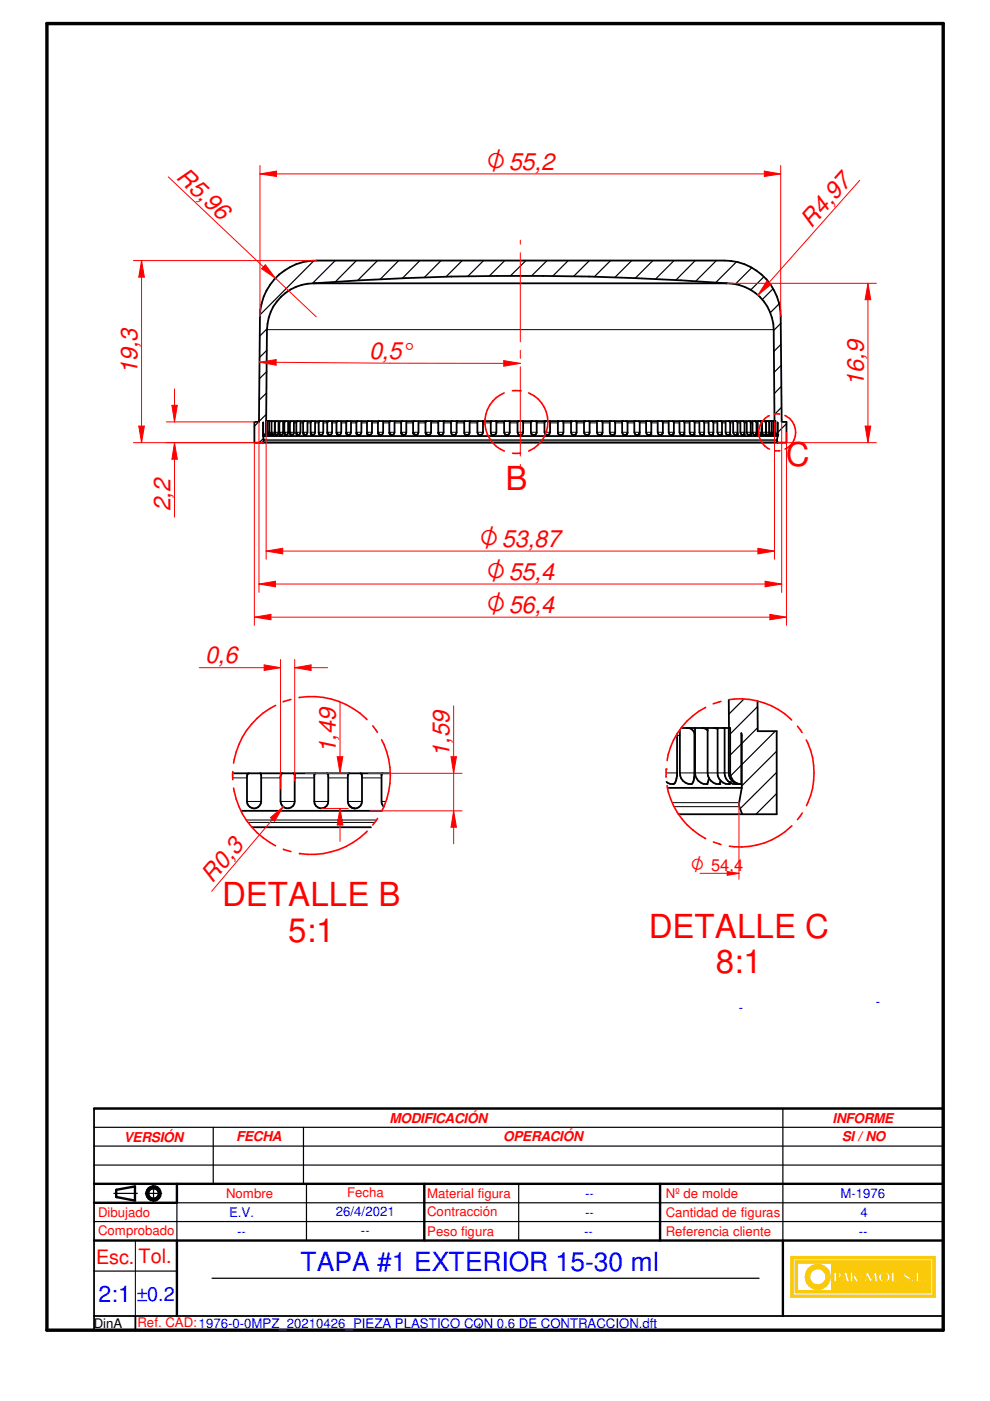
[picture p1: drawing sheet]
<svg xmlns="http://www.w3.org/2000/svg" width="210mm" height="297mm" viewBox="0 0 210 297" stroke-linecap="round" stroke-linejoin="round" font-family="sans-serif">
<path d="M9.9 5h190.1v277h-190.1z" fill="none" stroke="#000" stroke-width=".72"/>
<g fill="none" stroke="#000" stroke-width=".51">
<path d="M19.9 255h17.6M19.9 251h180.1M24.6 252.3v1.5M28.6 251.5v3.1M140 251v12M19.9 263h180.1M166 263v16"/>
<circle cx="32.5" cy="253" r="1.5"/>
<circle cx="32.6" cy="253" r="1.14"/>
</g>
<path d="M19.9 235v47h180.1v-47M19.9 279h180.1M28.7 279v3" fill="none" stroke="#000" stroke-width=".38"/>
<g fill="none" stroke="#000" stroke-width=".25">
<path d="M45.2 239v12M64.3 239v12M166 235v28M19.9 247h180.1M19.9 259h180.1M24.1 253h5M30.8 253h3.5M32.6 251.3v3.5M37.5 255v8M65 251v12M110 251v12M19.9 269.5h17.6"/>
<path d="M45 271h116"/>
</g>
<g fill="#faca0a">
<path d="M167.7 266.4v8.6h30.5v-8.6zM168.1 266.9h29.7v7.7h-29.7z" fill-rule="evenodd"/>
<path d="M168.6 267.3v6.8h28.7v-6.8zM193.1 271.5a.3 .3 0 0 1 .6 0 .3 .3 0 0 1-.6 0zM194.2 269.7h.6v1.9h.8v.2h-1.4zM195.9 271.4l.4-.1v.4l-.3 .1zM169.1 267.8h7.2v5.8h-7.2zM176.8 269.7h.8a.61 .61 0 0 1 .8 .5 .61 .61 0 0 1-.6 .7h-.4v.9h-.6zM179 269.7h.5l.6 2.1h-.6l-.1-.4h-.6l-.2 .4h-.2zM180.3 269.7h.5v.9l.8-.9h.3l-.5 .7 .7 1.4h-.7l-.5-.9-.1 .9h-.5zM182.2 270.6h.8v.2h-.8zM183.7 269.7h.3l.7 1.4 .8-1.4h.3l.3 2.1h-.6l-.1-1.2-.7 1.2h-.2l-.6-1.2-.2 1.2h-.4zM186.4 270.2a1.19 1.19 0 0 1 1.7-.4 1.19 1.19 0 0 1 .3 1.7 1.2 1.2 0 0 1-1.5 .2 1.2 1.2 0 0 1-.5-1.5zM189 269.7h.6v1.9h.8v.2h-1.4zM191.6 270a.73 .73 0 0 1 .8-.3 .73 .73 0 0 1 .6 .6l-.3 .1a.35 .35 0 0 0-.3-.5 .35 .35 0 0 0-.4 .4l.3 .1a.74 .74 0 0 1 .6 1.1 .74 .74 0 0 1-1.2 .1l-.1-.5h.2v.3a.35 .35 0 0 0 .5 .2 .35 .35 0 0 0 .1-.5 .88 .88 0 0 1-.8-1.1z" fill-rule="evenodd"/>
</g>
<g fill="none" stroke="#faca0a" stroke-width=".25">
<path d="M176.8 269.7h.8a.63 .63 0 0 1 .7 .3 .63 .63 0 0 1 0 .8l-.9 .1v.9h-.6zM179 269.7h.5l.6 2.1h-.6l-.1-.4h-.6l-.2 .4h-.2zM180.3 269.7h.5v.9l.8-.9h.3l-.5 .7 .7 1.4h-.7l-.5-.9-.1 .9h-.5zM183.7 269.7h.3l.7 1.4 .8-1.4h.3l.3 2.1h-.6l-.1-1.2-.7 1.2h-.2l-.6-1.2-.2 1.2h-.4zM186.4 270.2a1.19 1.19 0 0 1 1.7-.4 1.19 1.19 0 0 1 .3 1.7 1.2 1.2 0 0 1-1.5 .2 1.2 1.2 0 0 1-.5-1.5zM191.8 271.3h.1M192.2 271.7l-.4-.3v-.3h-.2a.73 .73 0 0 0 .4 .7 .73 .73 0 0 0 .8-.1M192.2 271.7h.1M192.2 269.7l-.4 .2-.2 .4a1.24 1.24 0 0 0 .9 1l.1 .1M192.3 269.7h.1M192.3 269.7l.6 .3 .1 .3-.3 .1a.35 .35 0 0 0-.3-.5 .35 .35 0 0 0-.4 .4l1 .6-.2 .8M192.3 270.4h.1"/>
<path d="M192.6 271.4h.1M192.6 271.4l-.4 .3M192.8 271.7h.1"/>
</g>
<path d="M171.3 269.1a2.65 2.65 0 0 1 2.9-.9 2.65 2.65 0 0 1 1.8 2.4h-.9a1.75 1.75 0 0 0-2.6-1.4 1.75 1.75 0 0 0 0 3 1.75 1.75 0 0 0 2.6-1.4h.9a2.66 2.66 0 0 1-3.6 2.4 2.66 2.66 0 0 1-1.1-4.1z" fill-rule="evenodd" fill="#faca0a"/>
<path d="M171.5 268.9a2.65 2.65 0 0 1 2.8-.7 2.65 2.65 0 0 1 1.7 2.4h-.9a1.74 1.74 0 0 0-2.6-1.4 1.74 1.74 0 0 0 0 3 1.74 1.74 0 0 0 2.6-1.4h.9a2.65 2.65 0 0 1-3.7 2.3 2.65 2.65 0 0 1-.8-4.2z" fill="none" stroke="#faca0a" stroke-width=".25"/>
<path d="M177.4 270l.4 .2v.4l-.3 .2h-.1z" fill-rule="evenodd" fill="#faca0a"/>
<path d="M177.4 270l.4 .2v.4l-.3 .2h-.1z" fill="none" stroke="#faca0a" stroke-width=".25"/>
<path d="M179.1 270.3l.2 .8h-.5z" fill="#faca0a"/>
<path d="M179.1 270.3l.2 .8h-.5z" fill="none" stroke="#faca0a" stroke-width=".25"/>
<path d="M187.1 270.2a.65 .65 0 0 1 .8-.1 .65 .65 0 0 1 .3 .7 .68 .68 0 0 1-.7 .9 .68 .68 0 0 1-.6-.9z" fill-rule="evenodd" fill="#faca0a"/>
<g fill="none" stroke="#faca0a" stroke-width=".25">
<path d="M167.7 266.4h30.5v8.6h-30.5zM168.1 266.9h29.7v7.7h-29.7zM168.6 267.3h28.7v6.8h-28.7zM169.1 267.8h7.2v5.8h-7.2zM182.2 270.6h.8v.2h-.8zM187.2 270l.3-.1a.9 .9 0 0 1 .6 .9 .9 .9 0 0 1-.6 .9 .96 .96 0 0 1-.3-1.7zM189 269.7h.6v1.9h.8v.2h-1.4zM194.2 269.7h.6v1.9h.8v.2h-1.4zM195.9 271.4l.4-.1v.4l-.3 .1z"/>
<circle cx="193.4" cy="271.5" r=".27"/>
</g>
<path d="M19.9 235h180.1M24.6 253.8l4 .8M28.6 251.5l-4 .8M37.5 251v4M90 251v12M37.5 263v16" fill="none" stroke="#000" stroke-width=".51"/>
<g fill="none" stroke="#000" stroke-width=".25">
<path d="M66.5 55.3l-11.3 11.4M71.1 55.2l-4.8 4.9M75.6 55.2l-4.5 4.6M80.1 55.2l-4.2 4.2M84.5 55.2l-3.9 4M89 55.2l-3.7 3.8M93.5 55.2l-3.5 3.6M98 55.2l-3.4 3.5M102.5 55.2l-3.3 3.4M107 55.2l-3.2 3.3M111.5 55.2l-3.3 3.3M116 55.2l-3.3 3.3"/>
<path d="M120.5 55.2l-3.3 3.3M125 55.2l-3.4 3.4M129.5 55.2l-3.5 3.5M133.9 55.2l-3.5 3.6M138.4 55.2l-3.7 3.8M142.9 55.2l-3.9 3.9M147.4 55.2l-4.1 4.2M151.9 55.2l-4.4 4.4M156.1 55.5l-4.3 4.4M159.4 56.8l-3.5 3.4M162 58.7l-2.8 2.8M56.6 78.8l-1.6 1.5"/>
<path d="M56.6 74.3l-1.6 1.5M56.6 69.7l-1.5 1.5M163.9 61.2l-2.3 2.3M165.2 64.4l-1.9 1.9M165.6 68.5l-1.6 1.6M165.6 73l-1.5 1.5M165.6 77.5l-1.5 1.5M54.8 89.4l-.9 1M55.9 92.9l-1 1M56.5 87.8l-1.6 1.6M56.5 83.3l-1.6 1.5M164.8 91.7l-.3 .4"/>
<path d="M165.7 81.9l-1.5 1.5M165.7 86.4l-1.5 1.5M166.8 89.8l-1.9 1.9M19.9 239h180.1M19.9 235h180.1M45.2 235h.1M64.3 235h.1M19.9 243h180.1M37.5 255h162.5"/>
</g>
<g fill="none" stroke="#000" stroke-width=".21">
<path d="M56.6 69.9h107.4M55.9 93.5h108.9M55.9 93.3h108.8M56.4 91.7h2.7M59.1 89.7h.1M59.2 91.7h.8M60 89.7h.3M60.3 91.7h.8M61.1 89.7h.4M61.5 91.7h.8M62.3 89.7h.5M62.8 91.7h.9"/>
<path d="M63.7 89.7h.6M64.3 91.7h.9M65.2 89.7h.7M65.9 91.7h.9M66.8 89.7h.8M67.6 91.7h.9M68.5 89.7h.9M69.4 91.7h1M70.4 89.7h.9M71.3 91.7h1M72.3 89.7h1.1M73.4 91.7h1"/>
<path d="M74.4 89.7h1.2M75.6 91.7h1M76.6 89.7h1.2M77.8 91.7h1.1M78.9 89.7h1.2M80.1 91.7h1.1M81.2 89.7h1.3M82.5 91.7h1.2M83.7 89.7h1.3M85 91.7h1.1M86.1 89.7h1.5M87.6 91.7h1.1"/>
<path d="M88.7 89.7h1.5M90.2 91.7h1.2M91.4 89.7h1.5M92.9 91.7h1.2M94.1 89.7h1.5M95.6 91.7h1.2M96.8 89.7h1.6M98.4 91.7h1.2M99.6 89.7h1.6M101.2 91.7h1.2M102.4 89.7h1.7M104.1 91.7h1.1"/>
<path d="M105.2 89.7h1.7M106.9 91.7h1.2M108.1 89.7h1.6M109.7 91.7h1.2M110.9 89.7h1.7M112.6 91.7h1.2M113.8 89.7h1.6M115.4 91.7h1.2M116.6 89.7h1.7M118.3 91.7h1.2M119.5 89.7h1.6M121.1 91.7h1.2"/>
<path d="M122.3 89.7h1.5M123.8 91.7h1.2M125 89.7h1.6M126.6 91.7h1.2M127.8 89.7h1.5M129.3 91.7h1.1M130.4 89.7h1.5M131.9 91.7h1.2M133.1 89.7h1.4M134.5 91.7h1.1M135.6 89.7h1.4M137 91.7h1.1"/>
<path d="M138.1 89.7h1.3M139.4 91.7h1.1M140.5 89.7h1.3M141.8 91.7h1.1M142.9 89.7h1.2M144.1 91.7h1M145.1 89.7h1.1M146.2 91.7h1.1M147.3 89.7h1M148.3 91.7h1M149.3 89.7h.9M150.2 91.7h1.1"/>
<path d="M151.3 89.7h.8M152.1 91.7h1M153.1 89.7h.7M153.8 91.7h1M154.8 89.7h.6M155.4 91.7h1M156.4 89.7h.6M157 91.7h.9M157.9 89.7h.4M158.3 91.7h.9M159.2 89.7h.4M159.6 91.7h.8"/>
<path d="M160.4 89.7h.3M160.7 91.7h.8M161.5 89.7h.1M161.6 91.7h2.6M28.7 263v16"/>
</g>
<g fill="none" stroke="#000" stroke-width=".38">
<path d="M58.2 59.2a12 12 0 0 1 8.9-4h86.5a11.9 11.9 0 0 1 11.9 11.9l.2 22.3h1.1v4.5h-112.9v-4.5h1l.2-22.3a11.8 11.8 0 0 1 3.1-7.9zM66.5 60.1h87.6M154.1 60.1a9.9 9.9 0 0 1 9.9 9.8l.2 19.4M154.1 60.1a607.5 607.5 0 0 0-88.9 .1 10 10 0 0 0-8.6 9.7l-.2 19.4M55.8 92.5h109.1M55.8 89.6v2.9M55.8 92.5l.1 .8-.1 .6M56.4 89.3v2.4l-.3 .5h-.3M56.4 89.3h107.8M56.5 89.3v2.4l-.3 .5M56.7 89.3v2.4l-.3 .5h-.5M56.9 92.1v.1"/>
<path d="M57.1 89.3v2.4l-.3 .5h-.3M57.3 89.3h-.2M57.5 91.9l-.2 .3h-.3M57.5 92v.1M57.6 89.3l-.1 2.6M57.6 92.1v.1M57.9 89.3l-.3 .1M58.3 89.3v2.4l-.3 .5h-.3M58.7 89.3l-.4 .3 .1 2.6M59.1 89.3v2.4l-.3 .5h-.3M59.6 89.3l-.4 .3 .1 2.6M60 89.3v2.4l-.3 .5h-.3"/>
<path d="M60.4 92.1v.1M60.7 89.3l-.4 .3v2.5M61.1 89.3l-.1 2.6-.5 .3M61.6 92.1v.1M61.8 89.3l-.3 .3 .1 2.5M62.3 89.3v2.6l-.6 .3M62.9 92.1v.1M63.1 89.3l-.3 .3 .1 2.5M63.7 89.3v2.4l-.3 .5h-.4M64.4 92.1v.1M64.5 89.3l-.2 .3v2.5M65.2 89.3v2.4l-.3 .5h-.4"/>
<path d="M66 92.1v.1M66.1 92.2h.1M66.1 89.3l-.2 .3 .1 2.5M66.8 89.3v2.4l-.3 .5h-.3M67.8 92.2h.1M67.8 89.3l-.2 .3v2.2l.2 .4M68.5 89.3v2.4l-.3 .5h-.3M69.6 89.3l-.2 .3 .1 2.5M70.4 89.3l-.1 2.6-.2 .3-.5-.1M71.4 91.8l.1 .3M71.5 92.1l.2 .1M71.6 89.3l-.3 .3v2.1"/>
<path d="M72.3 89.3v2.4l-.2 .5h-.3M73.6 89.3l-.2 .3v2.2l.3 .4M74.4 89.3v2.4l-.3 .5h-.4M75.8 89.3l-.2 .3v2.3l.3 .3M76.6 89.3v2.4l-.3 .5h-.3M78 89.3l-.2 .3v2.3l.3 .3a.58 .58 0 0 0 .8-.5v-2.4M80.3 89.3l-.2 .3v2.2l.2 .3M81.2 89.3v2.4a.57 .57 0 0 1-.3 .5 .57 .57 0 0 1-.6-.1M82.7 89.3l-.2 .3v2.2l.2 .3M83.7 89.3v2.4a.57 .57 0 0 1-.4 .5 .57 .57 0 0 1-.6-.1M85.2 89.3l-.2 .3v2.2l.2 .3M86.1 89.3v2.6l-.2 .3-.7-.1"/>
<path d="M87.6 91.8l.2 .3M87.8 89.3l-.2 .3v2.1M88.7 89.3v2.4a.57 .57 0 0 1-.3 .5 .57 .57 0 0 1-.6-.1M90.3 91.8l.1 .3M90.4 89.3l-.2 .3v2.1M91.4 89.3v2.4a.6 .6 0 0 1-.3 .5 .6 .6 0 0 1-.7-.1M93 89.3l-.1 .1v2.4a.58 .58 0 0 0 .7 .5 .58 .58 0 0 0 .5-.6v-2.4M95.8 89.3l-.2 .3v2.1a.59 .59 0 0 0 .6 .5 .59 .59 0 0 0 .6-.5v-2.4M98.5 89.3v2.6a.59 .59 0 0 0 .6 .3 .59 .59 0 0 0 .5-.5v-2.4M101.3 89.3l-.1 2.4a.59 .59 0 0 0 .6 .5 .59 .59 0 0 0 .6-.5v-2.3M102.4 89.3v.1M104.1 89.3v2.4l.2 .5h.5l.3-.2 .1-.3v-2.3"/>
<path d="M105.2 89.3v.1M107 89.3l-.1 2.4a.59 .59 0 0 0 .6 .5 .59 .59 0 0 0 .6-.5v-2.3M108 89.3l.1 .1M109.8 89.3l-.1 2.4a.59 .59 0 0 0 .6 .5 .59 .59 0 0 0 .6-.5v-2.4M112.6 89.3v2.4a.61 .61 0 0 0 .6 .5 .61 .61 0 0 0 .6-.5l-.1-2.4M115.5 89.3l-.1 .1M116.5 89.3l.1 2.4-.4 .5h-.3l-.3-.2-.2-.3v-2.3M118.3 89.3v2.6a.62 .62 0 0 0 .7 .3 .62 .62 0 0 0 .5-.5v-2.1l-.2-.3M121.1 89.3v2.4a.59 .59 0 0 0 .6 .5 .59 .59 0 0 0 .6-.5v-2.1l-.2-.3M123.9 89.3l-.1 2.4a.64 .64 0 0 0 1 .5l.2-.5v-2.3l-.1-.1M126.6 89.3v2.4l.3 .5h.4M127.6 89.3l.2 .3v2.1l-.2 .3-.3 .2"/>
<path d="M129.3 89.3v2.4l.3 .5h.3M130.3 89.3l.1 .3v2.2l-.1 .3-.4 .1M131.9 89.3v2.4l.3 .5h.4M132.9 89.3l.2 .3v2.2l-.5 .4M134.5 89.3l.1 2.6a.57 .57 0 0 0 .8 .3M135.4 89.3l.2 .3v2.1l-.2 .4M137 89.3v2.4l.3 .5h.4M137.9 92.2h-.2M137.9 89.3l.2 .1v2.5l-.2 .2M139.4 89.3v2.4l.3 .5h.3M140.3 89.3l.2 .3v2.1l-.1 .4-.3 .1M141.8 89.3v2.4l.3 .5h.4"/>
<path d="M142.6 92.2h-.1M142.7 89.3l.2 .3v2.2l-.3 .4M144.1 89.3v2.4l.3 .5h.3M144.9 89.3l.2 .3v2.2l-.2 .3M144.9 92.2h-.2M146.2 89.3v2.4l.3 .5h.3M147 89.3l.3 .3v2.1l-.2 .4M147.1 92.2h-.2M148.3 89.3v2.4l.3 .5h.3M149.1 89.3l.2 .3v2.2l-.2 .4M149.1 92.2h-.1M150.2 89.3v2.4l.3 .5h.4"/>
<path d="M151 89.3l.3 .3v2.2l-.3 .4M152.1 89.3v2.4l.3 .5h.3M152.8 89.3l.3 .3v2.3l-.1 .2M152.9 92.2h-.1M153.8 89.3v2.4l.3 .5h.3M154.6 89.3l.2 .3-.1 2.5M154.6 92.2h-.1M155.4 89.3v2.4l.4 .5h.3M156.1 89.3l.3 .3-.1 2.5M156.3 92.2h-.1M157 89.3v2.4l.3 .5h.3M157.6 89.3l.3 .3v2.2l-.2 .3"/>
<path d="M157.7 92.2h-.1M158.3 89.3v2.4l.3 .5h.3M158.8 89.3l.4 .3-.1 2.5M159.6 89.3v2.4l.3 .5h.2M160 89.3l.4 .3-.1 2.5M160.7 89.3v2.4l.3 .5h.2M161 89.3l.5 .3-.1 2.5M161.6 89.3v2.4l.3 .5h.3M162 89.3l.4 .3M162.4 89.3l-.1 2.8M162.4 91.7l.3 .5h.3M162.8 89.3l.3 .1"/>
<path d="M163.1 89.3v2.4l.3 .5h.3M163.1 92v.1M163.4 89.3h.2M163.6 89.3v2.4l.3 .5h.3M164 89.3v2.4l.3 .5h.2M164.2 89.3v2.4l.3 .5M164.3 89.3v2.4l.2 .5M164.5 92.2h.3v-2.6l.1 2.9M164.9 92.5l-.2 .8 .2 .6"/>
</g>
<g fill="#000">
<circle cx="56.1" cy="92.2" r=".19"/>
<circle cx="56.4" cy="92.2" r=".19"/>
<circle cx="56.4" cy="89.3" r=".19"/>
<circle cx="56.5" cy="92.2" r=".19"/>
<circle cx="56.9" cy="92.1" r=".19"/>
<circle cx="56.9" cy="92.2" r=".19"/>
<circle cx="57" cy="92.2" r=".19"/>
<circle cx="57.5" cy="92" r=".19"/>
<circle cx="57.5" cy="91.9" r=".19"/>
<circle cx="57.6" cy="92.1" r=".19"/>
<circle cx="57.6" cy="92.2" r=".19"/>
<circle cx="57.7" cy="92.2" r=".19"/>
<circle cx="58.3" cy="91.8" r=".19"/>
<circle cx="58.3" cy="92.1" r=".19"/>
<circle cx="58.4" cy="92.2" r=".19"/>
<circle cx="58.5" cy="92.2" r=".19"/>
<circle cx="59.2" cy="91.8" r=".19"/>
<circle cx="59.3" cy="92.1" r=".19"/>
<circle cx="59.4" cy="92.2" r=".19"/>
<circle cx="60.3" cy="91.8" r=".19"/>
<circle cx="60.4" cy="92.1" r=".19"/>
<circle cx="60.4" cy="92.2" r=".19"/>
<circle cx="60.5" cy="92.2" r=".19"/>
<circle cx="61.5" cy="91.8" r=".19"/>
<circle cx="61.6" cy="92.1" r=".19"/>
<circle cx="61.6" cy="92.2" r=".19"/>
<circle cx="61.7" cy="92.2" r=".19"/>
<circle cx="62.8" cy="91.8" r=".19"/>
<circle cx="62.9" cy="92.1" r=".19"/>
<circle cx="63" cy="92.2" r=".19"/>
<circle cx="64.3" cy="91.8" r=".19"/>
<circle cx="64.4" cy="92.1" r=".19"/>
<circle cx="64.5" cy="92.2" r=".19"/>
<circle cx="65.9" cy="91.8" r=".19"/>
<circle cx="66" cy="92.1" r=".19"/>
<circle cx="66.1" cy="92.2" r=".19"/>
<circle cx="66.2" cy="92.2" r=".19"/>
<circle cx="67.6" cy="91.8" r=".19"/>
<circle cx="67.8" cy="92.2" r=".19"/>
<circle cx="67.9" cy="92.2" r=".19"/>
<circle cx="69.4" cy="91.8" r=".19"/>
<circle cx="69.6" cy="92.1" r=".19"/>
<circle cx="69.7" cy="92.2" r=".19"/>
<circle cx="71.4" cy="91.8" r=".19"/>
<circle cx="71.5" cy="92.1" r=".19"/>
<circle cx="71.8" cy="92.2" r=".19"/>
<circle cx="73.4" cy="91.8" r=".19"/>
<circle cx="73.7" cy="92.2" r=".19"/>
<circle cx="75.6" cy="91.8" r=".19"/>
<circle cx="76" cy="92.2" r=".19"/>
<circle cx="77.8" cy="91.8" r=".19"/>
<circle cx="80.1" cy="91.8" r=".19"/>
<circle cx="80.3" cy="92.1" r=".19"/>
<circle cx="82.5" cy="91.8" r=".19"/>
<circle cx="82.7" cy="92.1" r=".19"/>
<circle cx="85" cy="91.8" r=".19"/>
<circle cx="85.2" cy="92.1" r=".19"/>
<circle cx="87.6" cy="91.8" r=".19"/>
<circle cx="87.8" cy="92.1" r=".19"/>
<circle cx="90.3" cy="91.8" r=".19"/>
<circle cx="90.4" cy="92.1" r=".19"/>
<circle cx="91.4" cy="89.3" r=".19"/>
<circle cx="92.9" cy="91.8" r=".19"/>
<circle cx="94.1" cy="89.3" r=".19"/>
<circle cx="96.8" cy="89.4" r=".19"/>
<circle cx="96.8" cy="89.3" r=".19"/>
<circle cx="99.6" cy="89.3" r=".19"/>
<circle cx="99.6" cy="89.4" r=".19"/>
<circle cx="102.4" cy="89.3" r=".19"/>
<circle cx="102.4" cy="89.4" r=".19"/>
<circle cx="105.2" cy="89.4" r=".19"/>
<circle cx="107" cy="89.3" r=".19"/>
<circle cx="108.1" cy="89.4" r=".19"/>
<circle cx="109.9" cy="89.3" r=".19"/>
<circle cx="112.6" cy="89.4" r=".19"/>
<circle cx="112.7" cy="89.3" r=".19"/>
<circle cx="115.4" cy="89.4" r=".19"/>
<circle cx="115.5" cy="89.3" r=".19"/>
<circle cx="118.3" cy="89.4" r=".19"/>
<circle cx="121.1" cy="89.4" r=".19"/>
<circle cx="123.8" cy="89.4" r=".19"/>
<circle cx="123.9" cy="89.3" r=".19"/>
<circle cx="126.6" cy="89.3" r=".19"/>
<circle cx="127.3" cy="92.2" r=".19"/>
<circle cx="129.3" cy="89.3" r=".19"/>
<circle cx="129.9" cy="92.2" r=".19"/>
<circle cx="131.9" cy="89.3" r=".19"/>
<circle cx="132" cy="89.3" r=".19"/>
<circle cx="132.6" cy="92.2" r=".19"/>
<circle cx="134.5" cy="89.3" r=".19"/>
<circle cx="135.1" cy="92.2" r=".19"/>
<circle cx="135.4" cy="92.1" r=".19"/>
<circle cx="137" cy="89.3" r=".19"/>
<circle cx="137.7" cy="92.2" r=".19"/>
<circle cx="137.9" cy="92.1" r=".19"/>
<circle cx="139.4" cy="89.3" r=".19"/>
<circle cx="140.1" cy="92.2" r=".19"/>
<circle cx="141.8" cy="89.3" r=".19"/>
<circle cx="142.5" cy="92.2" r=".19"/>
<circle cx="142.6" cy="92.2" r=".19"/>
<circle cx="144.7" cy="92.2" r=".19"/>
<circle cx="144.9" cy="92.1" r=".19"/>
<circle cx="146.9" cy="92.2" r=".19"/>
<circle cx="147.1" cy="92.1" r=".19"/>
<circle cx="148.9" cy="92.2" r=".19"/>
<circle cx="149" cy="92.2" r=".19"/>
<circle cx="149.1" cy="92.2" r=".19"/>
<circle cx="150.9" cy="92.2" r=".19"/>
<circle cx="151" cy="92.2" r=".19"/>
<circle cx="152.7" cy="92.2" r=".19"/>
<circle cx="152.8" cy="92.2" r=".19"/>
<circle cx="152.9" cy="92.2" r=".19"/>
<circle cx="153" cy="92.1" r=".19"/>
<circle cx="154.5" cy="92.2" r=".19"/>
<circle cx="154.6" cy="92.2" r=".19"/>
<circle cx="154.7" cy="92.1" r=".19"/>
<circle cx="156.1" cy="92.2" r=".19"/>
<circle cx="156.2" cy="92.2" r=".19"/>
<circle cx="156.3" cy="92.1" r=".19"/>
<circle cx="157.6" cy="92.2" r=".19"/>
<circle cx="157.7" cy="92.1" r=".19"/>
<circle cx="159" cy="92.2" r=".19"/>
<circle cx="159.1" cy="92.1" r=".19"/>
<circle cx="160.2" cy="92.2" r=".19"/>
<circle cx="160.3" cy="92.2" r=".19"/>
<circle cx="160.3" cy="92.1" r=".19"/>
<circle cx="161.2" cy="92.2" r=".19"/>
<circle cx="161.3" cy="92.2" r=".19"/>
<circle cx="161.4" cy="92.1" r=".19"/>
<circle cx="162.2" cy="92.2" r=".19"/>
<circle cx="162.3" cy="92.2" r=".19"/>
<circle cx="162.3" cy="92.1" r=".19"/>
<circle cx="163" cy="92.2" r=".19"/>
<circle cx="163.1" cy="92.2" r=".19"/>
<circle cx="163.1" cy="92.1" r=".19"/>
<circle cx="163.2" cy="91.9" r=".19"/>
<circle cx="163.2" cy="92" r=".19"/>
<circle cx="163.7" cy="92.2" r=".19"/>
<circle cx="163.7" cy="92.1" r=".19"/>
<circle cx="164.2" cy="92.2" r=".19"/>
<circle cx="164.3" cy="92.2" r=".19"/>
<circle cx="164.3" cy="89.3" r=".19"/>
<circle cx="164.5" cy="92.2" r=".19"/>
<circle cx="164.6" cy="92.2" r=".19"/>
<circle cx="164.8" cy="92.2" r=".19"/>
</g>
<path d="M28.3 55.2h38.8M30 55.2l.6 3.6h-1.2zM28.3 93.9h27.5" fill="none" stroke="#f00" stroke-width=".21"/>
<path d="M30 55.2l.6 3.6h-1.2z" fill="#f00"/>
<path d="M29.4 90.3h1.2l-.6 3.6z" fill="none" stroke="#f00" stroke-width=".21"/>
<path d="M29.4 90.3h1.2l-.6 3.6z" fill="#f00"/>
<path d="M30 55.2v38.7M110.3 50.9v.9M110.3 53.6v18.9M110.3 74.3v1.7M110.3 77.8v18.9M35.3 93.9h20.5M35.3 89.4h18.6M37 93.9l.6 3.5h-1.2zM110.3 98.5v.8" fill="none" stroke="#f00" stroke-width=".21"/>
<path d="M37 93.9l.6 3.5h-1.2z" fill="#f00"/>
<path d="M36.4 85.9h1.2l-.6 3.5z" fill="none" stroke="#f00" stroke-width=".21"/>
<path d="M36.4 85.9h1.2l-.6 3.5z" fill="#f00"/>
<path d="M182.3 38.2l-21.6 24.4M162.6 59.6l.8 .7-2.7 2.3zM37 82.5v6.9M37 93.9v15.7" fill="none" stroke="#f00" stroke-width=".21"/>
<path d="M162.6 59.6l.8 .7-2.7 2.3z" fill="#f00"/>
<path d="M49.3 164h33.4M51.1 171.9h29.9M52.8 164a.54 .54 0 0 0-.4 .6v5.3a1.5 1.5 0 0 0 1.5 1.5 1.5 1.5 0 0 0 1.5-1.5v-5.7l-.3-.2M53.4 175.4h25.3M59.9 164l-.3 .1-.1 .5v5.3a1.5 1.5 0 0 0 1.5 1.5 1.5 1.5 0 0 0 1.5-1.5v-5.6l-.3-.3M67 164l-.3 .1-.1 .2v5.6a1.48 1.48 0 0 0 1.5 1.5 1.48 1.48 0 0 0 1.5-1.5v-5.6v-.2l-.3-.1M74.1 164a.4 .4 0 0 0-.4 .5v5.4l.3 .8 .3 .3M74.3 171.1l1 .3M76.4 164l.3 .1 .1 .5v5.3a1.48 1.48 0 0 1-.9 1.4 1.48 1.48 0 0 1-1.6-.3M81.2 164l-.3 .1v5.8v.5l.5 .6" fill="none" stroke="#000" stroke-width=".38"/>
<path d="M49.3 164.9h3.1M52.2 173.9h27.6M52.4 169.9h3M52.6 174.4h26.9M55.4 164.9h4.1M59.5 169.9h3M62.5 164.9h4.1M66.6 169.9h3M69.6 164.9h4.1M73.7 169.9h3.1M76.8 164.9h4.1M80.9 169.9h.9" fill="none" stroke="#000" stroke-width=".21"/>
<path d="M77.9 176.2a16.6 16.6 0 0 1-14.4 4.8M80.1 173.5l-1.1 1.4M82.8 164.4a16.4 16.4 0 0 1-1.9 7.6" fill="none" stroke="#f00" stroke-width=".34"/>
<circle cx="63.5" cy="181" r=".17" fill="#f00"/>
<path d="M58.4 149.6a16.3 16.3 0 0 0-8.9 12.2M61.7 148.3l-1.7 .5M63.4 147.9a16.4 16.4 0 0 1 14.4 4.7M79 153.9l1 1.4M80.9 156.8a15.7 15.7 0 0 1 1.9 7.6M49.4 163.6v1.7M49.5 167.1a16.5 16.5 0 0 0 8.9 12.2M60.1 180l1.6 .6" fill="none" stroke="#f00" stroke-width=".34"/>
<path d="M56.4 89.3v29.3M164.2 89.3v29.3M56.4 116.8l3.5-.6v1.2z" fill="none" stroke="#f00" stroke-width=".21"/>
<path d="M56.4 116.8l3.5-.6v1.2z" fill="#f00"/>
<path d="M160.7 116.2l3.5 .6-3.5 .6z" fill="none" stroke="#f00" stroke-width=".21"/>
<path d="M160.7 116.2l3.5 .6-3.5 .6z" fill="#f00"/>
<path d="M54.9 89.4v36.2M165.7 89.4v36.2M56.4 116.8h107.8M54.9 123.8l3.5-.6v1.2z" fill="none" stroke="#f00" stroke-width=".21"/>
<path d="M54.9 123.8l3.5-.6v1.2z" fill="#f00"/>
<path d="M162.2 123.2l3.5 .6-3.5 .6z" fill="none" stroke="#f00" stroke-width=".21"/>
<path d="M162.2 123.2l3.5 .6-3.5 .6z" fill="#f00"/>
<path d="M53.9 93.9v38.7M166.8 91.7v40.9M54.9 123.8h110.8M163.2 130.3l3.6 .6-3.6 .5z" fill="none" stroke="#f00" stroke-width=".21"/>
<path d="M163.2 130.3l3.6 .6-3.6 .5z" fill="#f00"/>
<path d="M53.9 130.9l3.5-.6v1.1z" fill="none" stroke="#f00" stroke-width=".21"/>
<path d="M53.9 130.9l3.5-.6v1.1z" fill="#f00"/>
<path d="M53.9 130.9h112.9M64.8 164h9M68.1 171.4h5.7M71.5 160.4h1.2l-.6 3.6z" fill="none" stroke="#f00" stroke-width=".21"/>
<path d="M71.5 160.4h1.2l-.6 3.6z" fill="#f00"/>
<path d="M72.1 171.4l.6 3.5h-1.2z" fill="none" stroke="#f00" stroke-width=".21"/>
<path d="M72.1 171.4l.6 3.5h-1.2z" fill="#f00"/>
<path d="M59.5 139.8v27.5M62.5 139.8v25.8M56 141l3.5 .6-3.5 .6zM72.1 148.9v15.1M72.1 171.4v7" fill="none" stroke="#f00" stroke-width=".21"/>
<path d="M56 141l3.5 .6-3.5 .6z" fill="#f00"/>
<path d="M62.5 141.6l3.5-.6v1.2z" fill="none" stroke="#f00" stroke-width=".21"/>
<path d="M62.5 141.6l3.5-.6v1.2z" fill="#f00"/>
<path d="M42.2 141.6h17.3M62.5 141.6h7M57.3 173.4l2.7-2.3-1.8 3zM60 171.1l-15.1 17.9" fill="none" stroke="#f00" stroke-width=".21"/>
<path d="M57.3 173.4l2.7-2.3-1.8 3z" fill="#f00"/>
<path d="M78.1 164h19.9M78.4 171.9h19.6M95.6 160.4h1.2l-.6 3.6z" fill="none" stroke="#f00" stroke-width=".21"/>
<path d="M95.6 160.4h1.2l-.6 3.6z" fill="#f00"/>
<path d="M96.2 171.9l.6 3.5h-1.2z" fill="none" stroke="#f00" stroke-width=".21"/>
<path d="M96.2 171.9l.6 3.5h-1.2z" fill="#f00"/>
<path d="M96.2 149.6v29.3" fill="none" stroke="#f00" stroke-width=".21"/>
<path d="M157.2 157.7l-2.4 2.4M157.7 148.2l-3.1 3.2M160.6 149.8l-5.8 5.8M160.7 154.3l-3.4 3.3M164.4 155l-7.1 7.1M164.7 159.3l-7.4 7.3M157.2 162.2l-2.3 2.3M164.7 163.7l-7.8 7.7M164.7 168.2l-4.4 4.4" fill="none" stroke="#000" stroke-width=".25"/>
<g fill="none" stroke="#000" stroke-width=".38">
<path d="M143.6 155.6v8.7a2.09 2.09 0 0 1-.9 1.9h-.6l-.8-.4M144.4 154.3h10.4v9.6a2.52 2.52 0 0 0 1.8 2.3M145.6 154.3a1.49 1.49 0 0 1 1.6 1.1v8.9l-.1 1.1-.3 .7a1.89 1.89 0 0 1-2.6-1.6l-.1-9.7M147.4 154.3v9.6a2.33 2.33 0 0 0 2.5 2.3l.4-1.3M148.8 154.3l.9 .3 .4 .3M150 154.3v9.6a2.38 2.38 0 0 0 2.4 2.3M151.3 154.3l.8 .2M152.1 154.3v9.6a2.31 2.31 0 0 0 2.4 2.3M153.6 154.3v9.6a2.31 2.31 0 0 0 2.4 2.3M154.5 154.3v9.6a2.35 2.35 0 0 0 2.7 2.3v-10.8l.1 11.6M154.5 148.4l.1 5.9M160.6 148.6l.1 6.4h4v17.6h-20.9"/>
<path d="M141.5 167h15.8M152.8 165.5l-.3 .7M154.7 165.9l-.1 .3M157.3 167l-.6 3.6 .7 2"/>
</g>
<path d="M143.6 155.9h.5M147.2 155.9h.2M157.2 155.9h.1M141.2 163.9h2.4M142.5 170.2h14.2M142.9 171h13.9M144.1 163.9h3.1M147.4 163.9h7.4M156.7 170.1v.4" fill="none" stroke="#000" stroke-width=".21"/>
<g fill="#000">
<circle cx="149.8" cy="166.2" r=".19"/>
<circle cx="152.5" cy="166.2" r=".19"/>
<circle cx="154.6" cy="166.2" r=".19"/>
<circle cx="154.7" cy="165.9" r=".19"/>
<circle cx="156" cy="166.2" r=".19"/>
<circle cx="156.1" cy="166.1" r=".19"/>
<circle cx="156.1" cy="166.2" r=".19"/>
<circle cx="156.9" cy="166.2" r=".19"/>
</g>
<path d="M141.2 163.1v1.7M141.4 166.5a15.7 15.7 0 0 0 8.2 11.3M151.3 178.5l1.6 .6M167.9 175.1a15.5 15.5 0 0 1-13.3 4.3M170.1 172.4l-1 1.4M172.6 163.9a14.6 14.6 0 0 1-1.6 6.9" fill="none" stroke="#f00" stroke-width=".34"/>
<circle cx="141.2" cy="163.1" r=".17" fill="#f00"/>
<path d="M149.6 150a15.5 15.5 0 0 0-8.2 11.2M152.9 148.7l-1.7 .5M154.6 148.3a15.7 15.7 0 0 1 13.3 4.4M169.1 154l1 1.3M170.9 156.9a14.5 14.5 0 0 1 1.7 7" fill="none" stroke="#f00" stroke-width=".34"/>
<path d="M55.1 35.1v32M55.1 36.9l3.5-.6v1.1zM165.5 35.1v32" fill="none" stroke="#f00" stroke-width=".21"/>
<path d="M55.1 36.9l3.5-.6v1.1z" fill="#f00"/>
<path d="M162.1 36.3l3.4 .6-3.4 .5z" fill="none" stroke="#f00" stroke-width=".21"/>
<path d="M162.1 36.3l3.4 .6-3.4 .5z" fill="#f00"/>
<path d="M55.1 36.9h110.4M55 76.8l3.5-.6v1.2z" fill="none" stroke="#f00" stroke-width=".21"/>
<path d="M55 76.8l3.5-.6v1.2z" fill="#f00"/>
<path d="M106.8 76.5l3.5 .5-3.5 .6z" fill="none" stroke="#f00" stroke-width=".21"/>
<path d="M106.8 76.5l3.5 .5-3.5 .6z" fill="#f00"/>
<path d="M55 76.8l55.3 .2M154.1 60.1h31.7M164.9 93.9h20.9M183.4 90.3h1.2l-.6 3.6z" fill="none" stroke="#f00" stroke-width=".21"/>
<path d="M183.4 90.3h1.2l-.6 3.6z" fill="#f00"/>
<path d="M184 60.1l.6 3.4h-1.2z" fill="none" stroke="#f00" stroke-width=".21"/>
<path d="M184 60.1l.6 3.4h-1.2z" fill="#f00"/>
<path d="M35.7 37.5l31.4 29.7M56.3 56.1l2.1 2.9-2.9-2zM184 60.1v33.8" fill="none" stroke="#f00" stroke-width=".21"/>
<path d="M56.3 56.1l2.1 2.9-2.9-2z" fill="#f00"/>
<path d="M156.7 170.1v16.3M154.2 184.8l2.5 .4-2.5 .4z" fill="none" stroke="#f00" stroke-width=".21"/>
<path d="M154.2 184.8l2.5 .4-2.5 .4z" fill="#f00"/>
<path d="M148.4 185.2h8.3" fill="none" stroke="#f00" stroke-width=".21"/>
<path d="M106.9 83.3a6.7 6.7 0 0 0-4.1 6.2 6.7 6.7 0 0 0 4.1 6.1M108.6 82.8h1.7M108.7 96.1h1.7M116.2 89.4a6.6 6.6 0 0 1-4.1 6.2" fill="none" stroke="#f00" stroke-width=".34"/>
<circle cx="110.3" cy="82.8" r=".17" fill="#f00"/>
<path d="M112.1 83.3a6.6 6.6 0 0 1 4.1 6.1M163.1 88.1a3.9 3.9 0 0 0-2.2 3.6 3.9 3.9 0 0 0 2.3 3.5M164.2 87.8h1.1M164.3 95.5h1.1M166.4 88.1a3.9 3.9 0 0 1 2.3 3.5 3.9 3.9 0 0 1-2.2 3.6" fill="none" stroke="#f00" stroke-width=".34"/>
<g font-size="7" fill="#f00">
<text x="166.6" y="98.9">C</text>
<text x="107.1" y="103.9">B</text>
<text x="47.1" y="192.2">DETALLE B</text>
<text x="61.1" y="199.6">5:1</text>
<text x="137.6" y="198.8">DETALLE C</text>
<text x="151.8" y="206.3">8:1</text>
</g>
<text font-size="5.6" fill="#00f" x="63.7" y="269.4">TAPA #1 EXTERIOR 15-30 ml</text>
<g font-size="5.4" fill="#f00">
<text x="103.2" y="36">O55,2</text>
<text x="101.8" y="116">O53,87</text>
<text x="103.2" y="123">O55,4</text>
<text x="103.2" y="130">O56,4</text>
</g>
<g font-size="5" fill="#f00">
<text x="37.2" y="37.7" transform="rotate(43 37.2 37.7)">R5,96</text>
<text x="172" y="48.6" transform="rotate(-48 172 48.6)">R4,97</text>
<text x="78.3" y="76.1">0,5°</text>
<text x="29.1" y="79.3" transform="rotate(-90 29.1 79.3)">19,3</text>
<text x="183.2" y="81.7" transform="rotate(-90 183.2 81.7)">16,9</text>
<text x="36.2" y="108.4" transform="rotate(-90 36.2 108.4)">2,2</text>
<text x="43.5" y="140.7">0,6</text>
<text x="71.2" y="159.7" transform="rotate(-90 71.2 159.7)">1,49</text>
<text x="95.3" y="160.4" transform="rotate(-90 95.3 160.4)">1,59</text>
<text x="45" y="187.5" transform="rotate(-50 45 187.5)">R0,3</text>
</g>
<text font-size="4.9" fill="#00f" x="20.9" y="276">2:1</text>
<g font-size="4.2" fill="#f00">
<text x="20.4" y="267.9">Esc.</text>
<text x="29.3" y="267.9">Tol.</text>
</g>
<text font-size="4.2" fill="#00f" x="28.9" y="275.8">±0.2</text>
<text font-size="3.9" fill="#f00" x="146.5" y="184.6">O 54,4</text>
<g font-size="2.9" fill="#f00">
<text x="82.6" y="238">MODIFICACIÓN</text>
<text x="176.5" y="238">INFORME</text>
<text x="26.2" y="242.1">VERSIÓN</text>
<text x="50.1" y="242">FECHA</text>
<text x="106.7" y="242">OPERACIÓN</text>
<text x="178.5" y="242">SI / NO</text>
</g>
<g font-size="2.8" fill="#00f">
<text x="156.6" y="214.5">-</text>
<text x="185.7" y="213.3">-</text>
<text x="48.6" y="258">E.V.</text>
<text x="71.2" y="257.9">26/4/2021</text>
<text x="124" y="258">--</text>
<text x="124" y="254">--</text>
<text x="178.2" y="254">M-1976</text>
<text x="182.4" y="257.9">4</text>
<text x="50.3" y="262">--</text>
<text x="76.5" y="261.9">--</text>
<text x="123.8" y="262">--</text>
<text x="182.1" y="262.1">--</text>
</g>
<g font-size="2.8" fill="#f00">
<text x="20.8" y="257.9">Dibujado</text>
<text x="47.9" y="254">Nombre</text>
<text x="73.6" y="253.8">Fecha</text>
<text x="90.6" y="253.9">Material figura</text>
<text x="90.6" y="257.9">Contracción</text>
<text x="141.1" y="254">Nº de molde</text>
<text x="141.1" y="257.9">Cantidad de figuras</text>
<text x="20.8" y="261.9">Comprobado</text>
<text x="90.6" y="262">Peso figura</text>
<text x="141.1" y="262">Referencia cliente</text>
<text x="29.2" y="281.4">Ref. CAD:1976-0-0MPZ_20210426_PIEZA PLASTICO CON 0.6 DE CONTRACCION.dft</text>
</g>
<text font-size="2.8" x="19.9" y="281.5">DinA</text>
<text font-size="1.7" x="101.1" y="281.7">4</text>
</svg>
